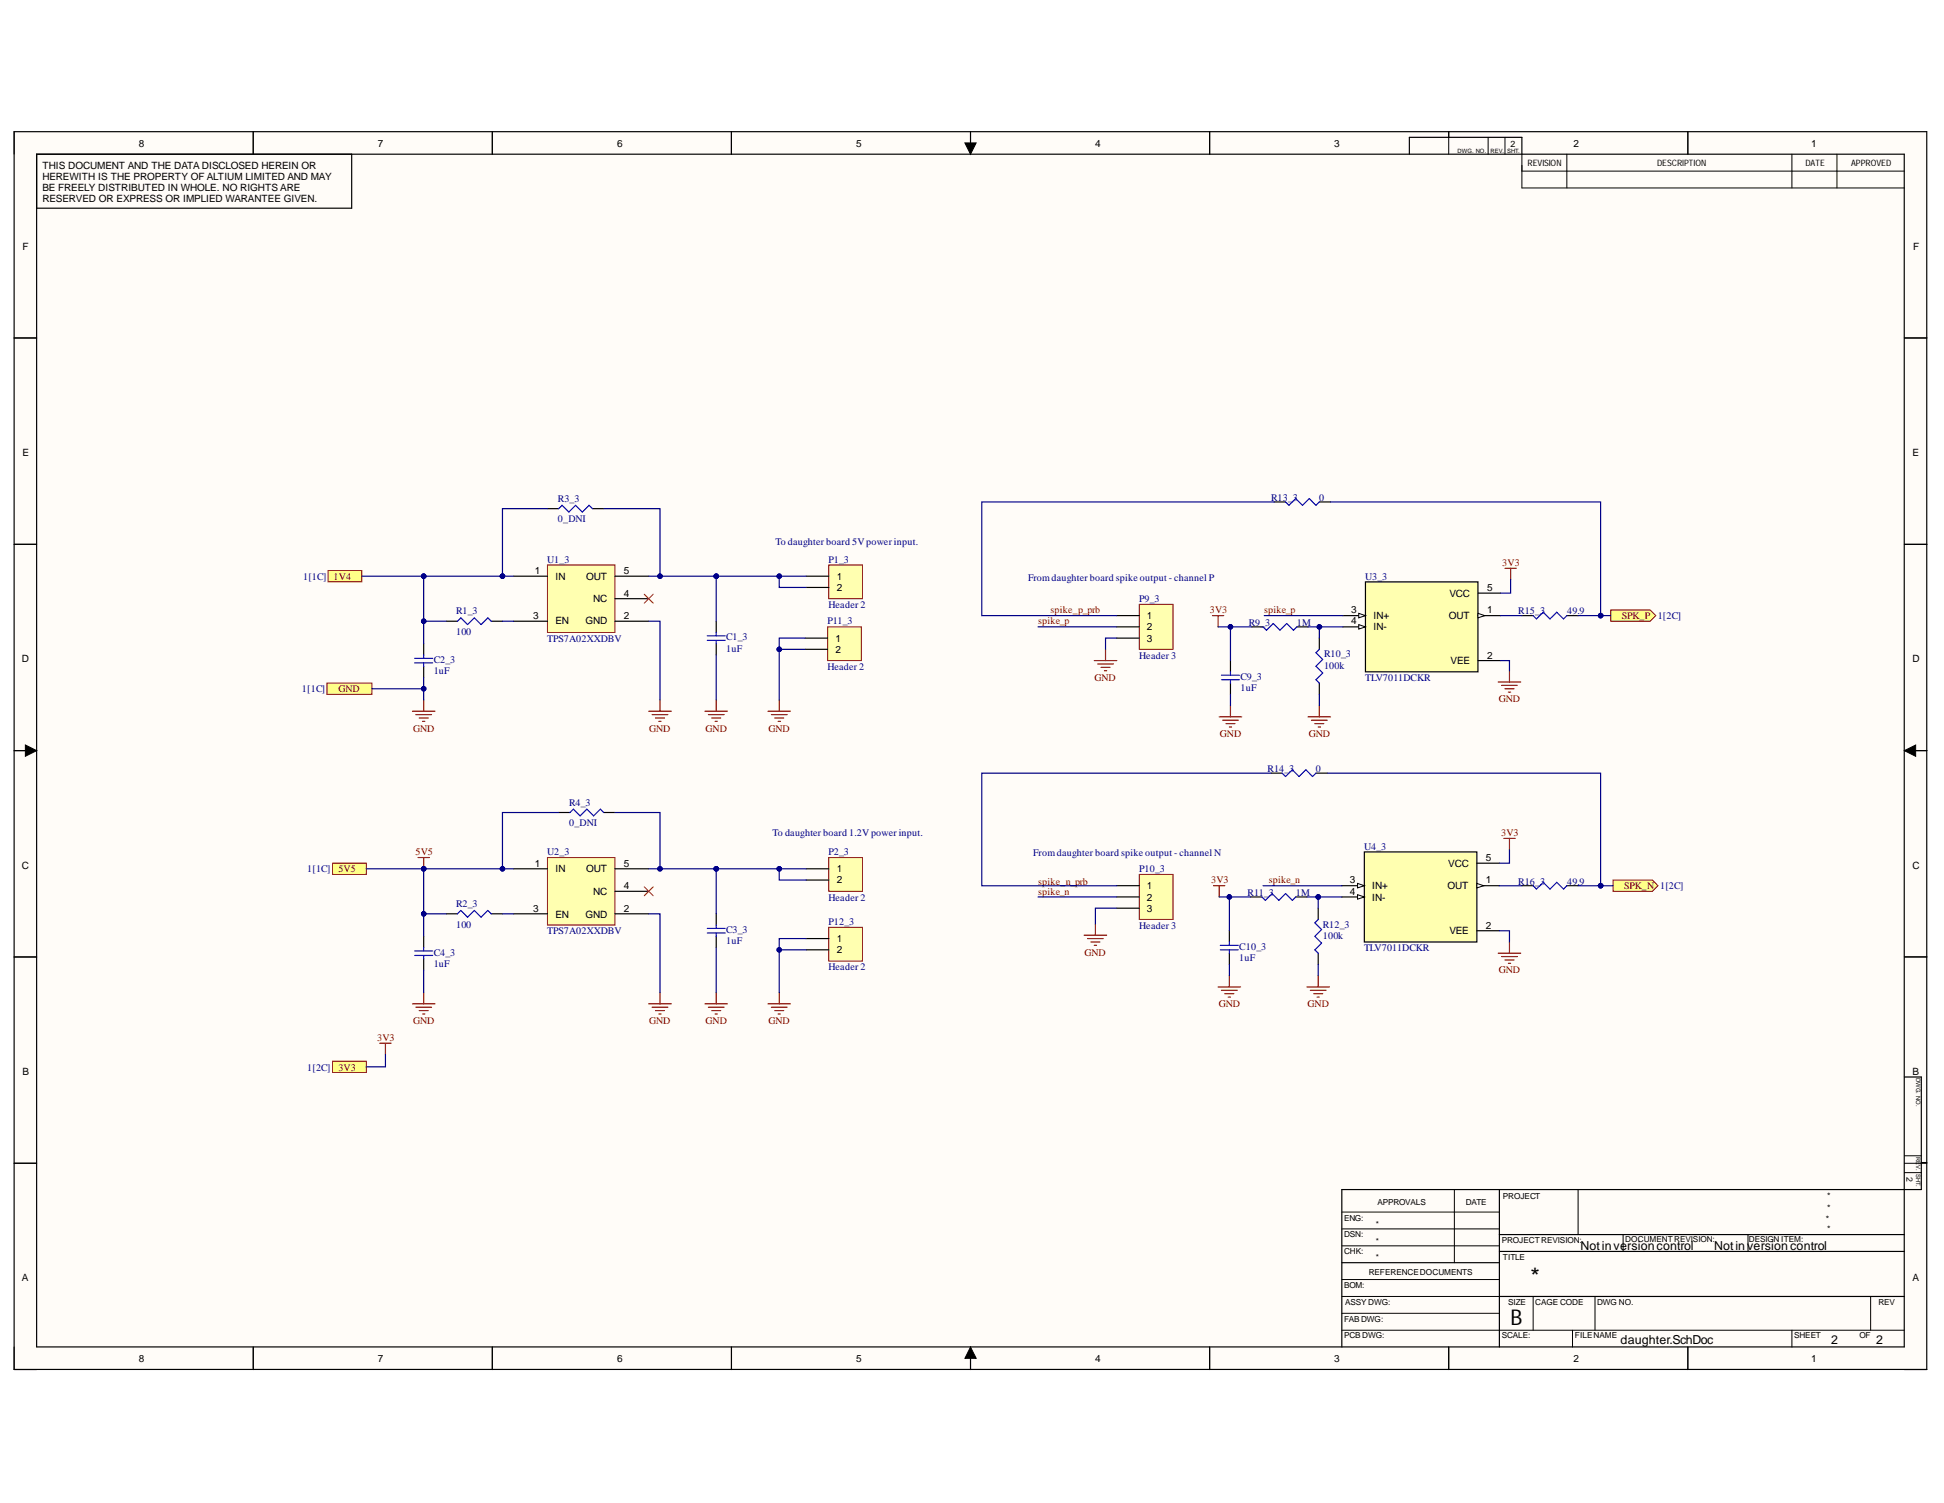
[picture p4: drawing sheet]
<svg xmlns="http://www.w3.org/2000/svg" width="279mm" height="216mm" viewBox="0 0 279 216" stroke-linecap="round" stroke-linejoin="round" font-family="sans-serif">
<g fill="#fffcf8">
<path d="M2 18.9h274.9v177.8h-274.9z" fill-rule="evenodd"/>
<path d="M5.3 22.1h268.4v171.4h-268.4z" fill-rule="evenodd"/>
</g>
<g fill="none" stroke="#000" stroke-width=".14">
<path d="M2 18.9v3.2M36.4 18.9v3.2M70.8 18.9v3.2M105.1 18.9v3.2M139.5 18.9v3.2M173.9 18.9v3.2M208.2 18.9v3.2M213.9 19.7v2.4M216.3 19.7v2.4M242.6 18.9v3.2M138.7 20.5h1.6l-.8 1.6zM218.7 22.1v4.9h55"/>
<path d="M218.7 24.6h55M225.2 22.1v4.9M257.5 22.1v4.9M264 22.1v4.9M2 48.5h3.3M273.7 48.5h3.2M2 78.2h3.3M273.7 78.2h3.2M2 107.8h3.3M3.6 107l1.7 .8-1.7 .8zM273.7 107.8l1.6-.8v1.6zM273.7 107.8h3.2"/>
<path d="M2 137.5h3.3M273.7 137.5h3.2M2 167.1h3.3M192.9 176.5h22.6M192.9 174.1h22.6M192.9 179h22.6M209 170.9v10.5M226.8 170.9v6.4M233.3 177.3v2.5M251.2 177.3v2.5M273.7 167.1h3.2M273.7 168.4h2.4"/>
<path d="M273.7 166h2.4M2 193.5v3.2h3.3M36.4 193.5v3.2M70.8 193.5v3.2M105.1 193.5v3.2M139.5 193.5l.8 1.6h-1.6zM139.5 193.5v3.2M173.9 193.5v3.2M192.9 191.1h80.8M192.9 186.2h22.6M192.9 183.8h22.6M192.9 188.7h22.6"/>
<path d="M208.2 193.5v3.2M220.4 186.2v4.9M226 191.1v2.4M229.2 186.2v4.9M242.6 193.5v3.2M257.5 191.1v2.4M268.9 186.2v4.9M273.7 196.7h3.2"/>
</g>
<g fill="none" stroke="#000" stroke-width=".17">
<path d="M2 18.9h274.9v177.8h-274.9zM36.4 18.9v3.2M70.8 18.9v3.2M105.1 18.9v3.2M139.5 18.9v3.2M173.9 18.9v3.2M208.2 18.9v.8M242.6 18.9v3.2M5.3 22.1h268.4v171.4h-268.4zM50.5 22.1v7.8h-45.2M202.6 22.1v-2.4h16.1v2.4M2 48.5h3.3"/>
<path d="M273.7 48.5h3.2M2 78.2h3.3M273.7 78.2h3.2M2 107.8h3.3M273.7 107.8h3.2M2 137.5h3.3M273.7 137.5h3.2M273.7 154.7h2.4v16.2h-83.2v22.6M2 167.1h3.3M215.5 177.3h58.2M215.5 170.9v22.6M215.5 179.8h58.2"/>
<path d="M276.1 167h.8M36.4 193.5v3.2M70.8 193.5v3.2M105.1 193.5v3.2M139.5 193.5v3.2M173.9 193.5v3.2M192.9 181.4h22.6M208.2 193.5v3.2M215.5 186.2h58.2M242.6 193.5v3.2"/>
</g>
<path d="M138.7 20.5h1.6l-.8 1.6zM3.6 107l1.7 .8-1.7 .8zM273.7 107.8l1.6-.8v1.6zM139.5 193.5l.8 1.6h-1.6z" fill="#000"/>
<path d="M78.7 81.2h9.7v9.7h-9.7z" fill-rule="evenodd" fill="#ffffb0"/>
<path d="M78.7 81.2h9.7v9.7h-9.7z" fill="none" stroke="#800000" stroke-width=".14"/>
<path d="M60.9 92.5v1.6M60.9 95.7v1.6M64.1 89.2h1.6M70.6 89.2h1.6M73.8 82.8h4.9M73.8 89.2h4.9M88.4 82.8h4.8M88.4 89.2h4.8M88.4 86h4.8M102.9 89.2v1.7M102.9 92.5v1.6" fill="none" stroke="#000" stroke-width=".17"/>
<path d="M59.6 94.6h2.6M59.6 95.2h2.6M60.9 94.1v.5M60.9 95.2v.5M65.7 89.2l.5-.4 1 .9 1-.9 .9 .9 1-.9 .5 .4M101.6 91.3h2.6M101.6 92h2.6M102.9 90.9v.4M102.9 92v.5" fill="none" stroke="#00f" stroke-width=".17"/>
<path d="M92.6 85.4l1.3 1.2M93.9 85.4l-1.3 1.2" fill="none" stroke="#f00" stroke-width=".14"/>
<g fill="none" stroke="#800000" stroke-width=".17">
<path d="M59.3 102.2h3.2M59.8 102.7h2.2M60.2 103.1h1.3M60.7 103.6h.4M60.9 100.5v1.7M93.2 102.2h3.3M93.7 102.7h2.3M94.2 103.1h1.3M94.7 103.6h.3M94.9 100.5v1.7M101.3 102.2h3.3M101.8 102.7h2.3"/>
<path d="M102.3 103.1h1.3M102.8 103.6h.3M102.9 100.5v1.7"/>
</g>
<path d="M119.1 81.2h4.9v4.8h-4.9z" fill-rule="evenodd" fill="#ffffb0"/>
<path d="M119.1 81.2h4.9v4.8h-4.9z" fill="none" stroke="#800000" stroke-width=".14"/>
<path d="M115.9 82.8h3.2M115.9 84.4h3.2" fill="none" stroke="#000" stroke-width=".17"/>
<path d="M110.4 102.2h3.2M110.9 102.7h2.2M111.3 103.1h1.3M111.8 103.6h.4M112 100.5v1.7" fill="none" stroke="#800000" stroke-width=".17"/>
<path d="M78.7 123.2h9.7v9.7h-9.7z" fill-rule="evenodd" fill="#ffffb0"/>
<path d="M78.7 123.2h9.7v9.7h-9.7z" fill="none" stroke="#800000" stroke-width=".14"/>
<path d="M60.9 134.5v1.6M60.9 137.7v1.6M64.1 131.3h1.6M70.6 131.3h1.6M73.8 124.8h4.9M73.8 131.3h4.9M88.4 124.8h4.8M88.4 131.3h4.8M88.4 128h4.8M102.9 131.3v1.6M102.9 134.5v1.6" fill="none" stroke="#000" stroke-width=".17"/>
<path d="M59.6 136.6h2.6M59.6 137.2h2.6M60.9 136.1v.5M60.9 137.2v.5M65.7 131.3l.5-.5 1 1 1-1 .9 1 1-1 .5 .5M101.6 133.4h2.6M101.6 134h2.6M102.9 132.9v.5M102.9 134v.5" fill="none" stroke="#00f" stroke-width=".17"/>
<path d="M92.6 127.4l1.3 1.3M93.9 127.4l-1.3 1.3" fill="none" stroke="#f00" stroke-width=".14"/>
<g fill="none" stroke="#800000" stroke-width=".17">
<path d="M59.3 144.2h3.2M59.8 144.7h2.2M60.2 145.2h1.3M60.7 145.7h.4M60.9 142.6v1.6M93.2 144.2h3.3M93.7 144.7h2.3M94.2 145.2h1.3M94.7 145.7h.3M94.9 142.6v1.6M101.3 144.2h3.3M101.8 144.7h2.3"/>
<path d="M102.3 145.2h1.3M102.8 145.7h.3M102.9 142.6v1.6"/>
</g>
<path d="M119.1 123.2h4.9v4.8h-4.9z" fill-rule="evenodd" fill="#ffffb0"/>
<path d="M119.1 123.2h4.9v4.8h-4.9z" fill="none" stroke="#800000" stroke-width=".14"/>
<path d="M78.7 73.1h1.6M85.2 73.1h1.6M80.3 116.7h1.6M86.8 116.7h1.6M115.9 124.8h3.2M115.9 126.4h3.2" fill="none" stroke="#000" stroke-width=".17"/>
<path d="M110.4 144.2h3.2M110.9 144.7h2.2M111.3 145.2h1.3M111.8 145.7h.4M112 142.6v1.6" fill="none" stroke="#800000" stroke-width=".17"/>
<path d="M80.3 73.1l.5-.5 1 1 .9-1 1 1 1-1 .5 .5M81.9 116.7l.5-.5 1 1 .9-1 1 1 1-1 .5 .5" fill="none" stroke="#00f" stroke-width=".17"/>
<path d="M163.7 86.8h4.9v6.5h-4.9z" fill-rule="evenodd" fill="#ffffb0"/>
<path d="M163.7 86.8h4.9v6.5h-4.9z" fill="none" stroke="#800000" stroke-width=".14"/>
<path d="M160.5 88.4h3.2M160.5 90h3.2M160.5 91.7h3.2" fill="none" stroke="#000" stroke-width=".17"/>
<path d="M163.7 125.6h4.9v6.5h-4.9z" fill-rule="evenodd" fill="#ffffb0"/>
<path d="M163.7 125.6h4.9v6.5h-4.9z" fill="none" stroke="#800000" stroke-width=".14"/>
<path d="M160.5 127.2h3.2M160.5 128.8h3.2M160.5 130.5h3.2" fill="none" stroke="#000" stroke-width=".17"/>
<path d="M157.3 94.9h3.2M157.8 95.4h2.2M158.2 95.9h1.3M158.7 96.3h.4M158.9 93.3v1.6M155.8 134.3h3.3M156.3 134.8h2.3M156.8 135.3h1.3M157.3 135.8h.3M157.4 132.7v1.6" fill="none" stroke="#800000" stroke-width=".17"/>
<path d="M196.2 83.6h16.2v12.9h-16.2z" fill-rule="evenodd" fill="#ffffb0"/>
<path d="M193 88.4h3.2M196.2 83.6h16.2v12.9h-16.2z" fill="none" stroke="#000" stroke-width=".17"/>
<path d="M195.3 88.1l.9 .3-.9 .4z" fill="#f8fcff"/>
<path d="M195.3 88.1l.9 .3-.9 .4z" fill="none" stroke="#000" stroke-width=".14"/>
<path d="M193 90.1h3.2" fill="none" stroke="#000" stroke-width=".17"/>
<path d="M195.3 89.7l.9 .4-.9 .3z" fill="#f8fcff"/>
<path d="M195.3 89.7l.9 .4-.9 .3z" fill="none" stroke="#000" stroke-width=".14"/>
<path d="M212.4 85.2h3.3M212.4 88.4h3.3" fill="none" stroke="#000" stroke-width=".17"/>
<path d="M212.4 88.1l1 .3-1 .4z" fill="#f8fcff"/>
<path d="M212.4 88.1l1 .3-1 .4z" fill="none" stroke="#000" stroke-width=".14"/>
<path d="M212.4 94.9h3.3" fill="none" stroke="#000" stroke-width=".17"/>
<path d="M231.5 87.6h5.7l.8 .8-.8 .8h-5.7z" fill-rule="evenodd" fill="#ffff80"/>
<path d="M231.5 87.6h5.7l.8 .8-.8 .8h-5.7z" fill="none" stroke="#800000" stroke-width=".14"/>
<path d="M196.1 122.4h16.2v12.9h-16.2z" fill-rule="evenodd" fill="#ffffb0"/>
<path d="M192.9 127.2h3.2M196.1 122.4h16.2v12.9h-16.2z" fill="none" stroke="#000" stroke-width=".17"/>
<path d="M195.1 126.9l1 .3-1 .3z" fill="#f8fcff"/>
<path d="M195.1 126.9l1 .3-1 .3z" fill="none" stroke="#000" stroke-width=".14"/>
<path d="M192.9 128.8h3.2" fill="none" stroke="#000" stroke-width=".17"/>
<path d="M195.1 128.5l1 .3-1 .4z" fill="#f8fcff"/>
<path d="M195.1 128.5l1 .3-1 .4z" fill="none" stroke="#000" stroke-width=".14"/>
<path d="M212.3 124h3.2M212.3 127.2h3.2" fill="none" stroke="#000" stroke-width=".17"/>
<path d="M212.3 126.9l.9 .3-.9 .3z" fill="#f8fcff"/>
<path d="M212.3 126.9l.9 .3-.9 .3z" fill="none" stroke="#000" stroke-width=".14"/>
<path d="M212.3 133.7h3.2" fill="none" stroke="#000" stroke-width=".17"/>
<path d="M231.8 126.4h5.7l.8 .8-.8 .8h-5.7z" fill-rule="evenodd" fill="#ffff80"/>
<path d="M231.8 126.4h5.7l.8 .8-.8 .8h-5.7z" fill="none" stroke="#800000" stroke-width=".14"/>
<g fill="none" stroke="#800000" stroke-width=".17">
<path d="M215.3 98h3.3M215.8 98.5h2.3M216.3 98.9h1.3M216.3 81.6h1.6M216.8 99.4h.3M216.9 96.3v1.7M217.1 81.6v1.7M188 103h3.2M188.5 103.5h2.2M189 103.9h1.3M189.5 104.4h.3M189.6 101.4v1.6"/>
<path d="M215.3 136.9h3.3M215.8 137.4h2.3M216.3 137.9h1.3M216.8 138.4h.3M216.9 135.3v1.6M187.8 141.8h3.3M188.3 142.3h2.3M188.8 142.7h1.3M189.3 143.2h.3M189.5 140.2v1.6"/>
</g>
<g fill="none" stroke="#000" stroke-width=".17">
<path d="M183.1 72.1h1.7M189.6 72.1h1.6M179.9 90.1h1.6M186.4 90.1h1.6M189.6 91.7v1.6M189.6 98.1v1.6M218.7 88.4h1.7M225.2 88.4h1.6M182.7 111.1h1.6M189.1 111.1h1.6M179.8 128.8h1.6M186.2 128.8h1.6"/>
<path d="M189.5 130.5v1.6M189.5 136.9v1.6M218.7 127.2h1.7M225.2 127.2h1.6"/>
</g>
<path d="M184.8 72.1l.5 .5 .9-1 1 1 1-1 .9 1 .5-.5M181.5 90.1l.5 .4 1-.9 1 .9 .9-.9 1 .9 .5-.4M189.6 93.3l-.5 .5 1 .9-1 1 1 1-1 .9 .5 .5M220.4 88.4l.4 .5 1-1 1 1 .9-1 1 1 .5-.5M184.3 111.1l.5 .4 .9-.9 1 .9 1-.9 .9 .9 .5-.4M181.4 128.8l.5 .5 .9-.9 1 .9 1-.9 .9 .9 .5-.5M189.5 132.1l-.5 .5 .9 .9-.9 1 .9 1-.9 .9 .5 .5M220.4 127.2l.4 .5 1-1 1 1 .9-1 1 1 .5-.5" fill="none" stroke="#00f" stroke-width=".17"/>
<path d="M47 98.1h6.5v1.6h-6.5z" fill-rule="evenodd" fill="#ffff80"/>
<path d="M47 98.1h6.5v1.6h-6.5z" fill="none" stroke="#800000" stroke-width=".14"/>
<path d="M119 90h4.8v4.9h-4.8z" fill-rule="evenodd" fill="#ffffb0"/>
<path d="M119 90h4.8v4.9h-4.8z" fill="none" stroke="#800000" stroke-width=".14"/>
<path d="M115.7 91.7h3.3M115.7 93.3h3.3" fill="none" stroke="#000" stroke-width=".17"/>
<path d="M119.1 133.2h4.9v4.9h-4.9z" fill-rule="evenodd" fill="#ffffb0"/>
<path d="M119.1 133.2h4.9v4.9h-4.9z" fill="none" stroke="#800000" stroke-width=".14"/>
<path d="M115.9 134.8h3.2M115.9 136.4h3.2" fill="none" stroke="#000" stroke-width=".17"/>
<path d="M47.8 124h4.8v1.6h-4.8z" fill-rule="evenodd" fill="#ffff80"/>
<path d="M47.8 124h4.8v1.6h-4.8z" fill="none" stroke="#800000" stroke-width=".14"/>
<path d="M47.2 82h4.8v1.6h-4.8z" fill-rule="evenodd" fill="#ffff80"/>
<path d="M47.2 82h4.8v1.6h-4.8z" fill="none" stroke="#800000" stroke-width=".14"/>
<path d="M60.1 123.2h1.6M60.9 123.2v1.6" fill="none" stroke="#800000" stroke-width=".17"/>
<circle cx="60.9" cy="124.8" r=".32" fill="#000080"/>
<circle cx="60.9" cy="124.8" r=".32" fill="none" stroke="#000080" stroke-width=".14"/>
<path d="M176.8 94.9v1.6M176.8 98.1v1.6M176.7 133.7v1.6M176.7 136.9v1.6" fill="none" stroke="#000" stroke-width=".17"/>
<path d="M175.5 97h2.6M175.5 97.6h2.6M176.8 96.5v.5M176.8 97.6v.5M175.4 135.8h2.6M175.4 136.4h2.6M176.7 135.3v.5M176.7 136.4v.5" fill="none" stroke="#00f" stroke-width=".17"/>
<g fill="none" stroke="#800000" stroke-width=".17">
<path d="M174.3 88.4h1.6M175.1 88.4v1.7M175.2 103h3.3M175.7 103.5h2.3M176.2 103.9h1.3M176.7 104.4h.3M176.8 101.4v1.6M174.4 127.2h1.6M175.2 127.2v1.6M216.1 120.4h1.7M216.9 120.4v1.7M175.1 141.8h3.2"/>
<path d="M175.5 142.3h2.3M176 142.7h1.3M176.5 143.2h.3M176.7 140.2v1.6"/>
</g>
<path d="M47.8 152.4h4.8v1.7h-4.8z" fill-rule="evenodd" fill="#ffff80"/>
<path d="M47.8 152.4h4.8v1.7h-4.8z" fill="none" stroke="#800000" stroke-width=".14"/>
<path d="M54.6 149.9h1.6M55.4 149.9v1.6" fill="none" stroke="#800000" stroke-width=".17"/>
<path d="M93.2 89.2h1.7v11.3M102.9 82.8v6.4" fill="none" stroke="#000080" stroke-width=".17"/>
<circle cx="102.9" cy="82.8" r=".32" fill="#000080"/>
<circle cx="102.9" cy="82.8" r=".32" fill="none" stroke="#000080" stroke-width=".14"/>
<path d="M60.9 89.2v3.3M72.2 89.2h1.6M102.9 94.1v6.4" fill="none" stroke="#000080" stroke-width=".17"/>
<circle cx="60.9" cy="89.2" r=".32" fill="#000080"/>
<circle cx="60.9" cy="89.2" r=".32" fill="none" stroke="#000080" stroke-width=".14"/>
<path d="M102.9 82.8h13" fill="none" stroke="#000080" stroke-width=".17"/>
<circle cx="102.9" cy="82.8" r=".32" fill="#000080"/>
<circle cx="102.9" cy="82.8" r=".32" fill="none" stroke="#000080" stroke-width=".14"/>
<circle cx="112" cy="82.8" r=".32" fill="#000080"/>
<circle cx="112" cy="82.8" r=".32" fill="none" stroke="#000080" stroke-width=".14"/>
<path d="M93.2 131.3h1.7v11.3M102.9 124.8v6.5" fill="none" stroke="#000080" stroke-width=".17"/>
<circle cx="102.9" cy="124.8" r=".32" fill="#000080"/>
<circle cx="102.9" cy="124.8" r=".32" fill="none" stroke="#000080" stroke-width=".14"/>
<path d="M60.9 131.3v3.2M72.2 131.3h1.6M102.9 136.1v6.5" fill="none" stroke="#000080" stroke-width=".17"/>
<circle cx="60.9" cy="131.3" r=".32" fill="#000080"/>
<circle cx="60.9" cy="131.3" r=".32" fill="none" stroke="#000080" stroke-width=".14"/>
<path d="M52.6 124.8h8.3M60.9 139.3v3.3" fill="none" stroke="#000080" stroke-width=".17"/>
<circle cx="60.9" cy="124.8" r=".32" fill="#000080"/>
<circle cx="60.9" cy="124.8" r=".32" fill="none" stroke="#000080" stroke-width=".14"/>
<path d="M102.9 124.8h13" fill="none" stroke="#000080" stroke-width=".17"/>
<circle cx="102.9" cy="124.8" r=".32" fill="#000080"/>
<circle cx="102.9" cy="124.8" r=".32" fill="none" stroke="#000080" stroke-width=".14"/>
<circle cx="112" cy="124.8" r=".32" fill="#000080"/>
<circle cx="112" cy="124.8" r=".32" fill="none" stroke="#000080" stroke-width=".14"/>
<path d="M80.3 116.7h-8.1v8.1" fill="none" stroke="#000080" stroke-width=".17"/>
<circle cx="72.2" cy="124.8" r=".32" fill="#000080"/>
<circle cx="72.2" cy="124.8" r=".32" fill="none" stroke="#000080" stroke-width=".14"/>
<path d="M88.4 116.7h6.5v8.1" fill="none" stroke="#000080" stroke-width=".17"/>
<circle cx="94.9" cy="124.8" r=".32" fill="#000080"/>
<circle cx="94.9" cy="124.8" r=".32" fill="none" stroke="#000080" stroke-width=".14"/>
<path d="M78.7 73.1h-6.5v9.7" fill="none" stroke="#000080" stroke-width=".17"/>
<circle cx="72.2" cy="82.8" r=".32" fill="#000080"/>
<circle cx="72.2" cy="82.8" r=".32" fill="none" stroke="#000080" stroke-width=".14"/>
<path d="M86.8 73.1h8.1v9.7" fill="none" stroke="#000080" stroke-width=".17"/>
<circle cx="94.9" cy="82.8" r=".32" fill="#000080"/>
<circle cx="94.9" cy="82.8" r=".32" fill="none" stroke="#000080" stroke-width=".14"/>
<path d="M149.2 90h11.3M160.5 91.7h-1.6v1.6M73.8 124.8h-12.9v6.5h3.2M149.2 128.8h11.3M160.5 130.5h-3.1v2.2" fill="none" stroke="#000080" stroke-width=".17"/>
<circle cx="60.9" cy="131.3" r=".32" fill="#000080"/>
<circle cx="60.9" cy="131.3" r=".32" fill="none" stroke="#000080" stroke-width=".14"/>
<circle cx="60.9" cy="124.8" r=".32" fill="#000080"/>
<circle cx="60.9" cy="124.8" r=".32" fill="none" stroke="#000080" stroke-width=".14"/>
<circle cx="72.2" cy="124.8" r=".32" fill="#000080"/>
<circle cx="72.2" cy="124.8" r=".32" fill="none" stroke="#000080" stroke-width=".14"/>
<path d="M93.2 124.8h9.7" fill="none" stroke="#000080" stroke-width=".17"/>
<circle cx="94.9" cy="124.8" r=".32" fill="#000080"/>
<circle cx="94.9" cy="124.8" r=".32" fill="none" stroke="#000080" stroke-width=".14"/>
<circle cx="102.9" cy="124.8" r=".32" fill="#000080"/>
<circle cx="102.9" cy="124.8" r=".32" fill="none" stroke="#000080" stroke-width=".14"/>
<path d="M93.2 82.8h9.7" fill="none" stroke="#000080" stroke-width=".17"/>
<circle cx="94.9" cy="82.8" r=".32" fill="#000080"/>
<circle cx="94.9" cy="82.8" r=".32" fill="none" stroke="#000080" stroke-width=".14"/>
<circle cx="102.9" cy="82.8" r=".32" fill="#000080"/>
<circle cx="102.9" cy="82.8" r=".32" fill="none" stroke="#000080" stroke-width=".14"/>
<path d="M181.7 88.4h11.3M188 90.1h5M189.6 99.7v1.7M215.7 94.9h1.2v1.4M181.5 127.2h11.4M215.5 133.7h1.4v1.6" fill="none" stroke="#000080" stroke-width=".17"/>
<circle cx="189.6" cy="90" r=".32" fill="#000080"/>
<circle cx="189.6" cy="90" r=".32" fill="none" stroke="#000080" stroke-width=".14"/>
<path d="M189.6 90.1v1.6" fill="none" stroke="#000080" stroke-width=".17"/>
<circle cx="189.6" cy="90" r=".32" fill="#000080"/>
<circle cx="189.6" cy="90" r=".32" fill="none" stroke="#000080" stroke-width=".14"/>
<path d="M72.2 82.8h1.6" fill="none" stroke="#000080" stroke-width=".17"/>
<circle cx="72.2" cy="82.8" r=".32" fill="#000080"/>
<circle cx="72.2" cy="82.8" r=".32" fill="none" stroke="#000080" stroke-width=".14"/>
<path d="M60.9 82.8h11.3" fill="none" stroke="#000080" stroke-width=".17"/>
<circle cx="60.9" cy="82.8" r=".32" fill="#000080"/>
<circle cx="60.9" cy="82.8" r=".32" fill="none" stroke="#000080" stroke-width=".14"/>
<circle cx="72.2" cy="82.8" r=".32" fill="#000080"/>
<circle cx="72.2" cy="82.8" r=".32" fill="none" stroke="#000080" stroke-width=".14"/>
<path d="M60.9 82.8v6.4h3.2" fill="none" stroke="#000080" stroke-width=".17"/>
<circle cx="60.9" cy="89.2" r=".32" fill="#000080"/>
<circle cx="60.9" cy="89.2" r=".32" fill="none" stroke="#000080" stroke-width=".14"/>
<circle cx="60.9" cy="82.8" r=".32" fill="#000080"/>
<circle cx="60.9" cy="82.8" r=".32" fill="none" stroke="#000080" stroke-width=".14"/>
<path d="M187.8 128.8h5.1M189.5 138.5v1.7M216.9 122.1v1.9h-1.4" fill="none" stroke="#000080" stroke-width=".17"/>
<circle cx="189.5" cy="128.8" r=".33" fill="#000080"/>
<circle cx="189.5" cy="128.8" r=".33" fill="none" stroke="#000080" stroke-width=".14"/>
<path d="M189.5 128.8v1.7" fill="none" stroke="#000080" stroke-width=".17"/>
<circle cx="189.5" cy="128.8" r=".33" fill="#000080"/>
<circle cx="189.5" cy="128.8" r=".33" fill="none" stroke="#000080" stroke-width=".14"/>
<path d="M183.1 72.1h-42v16.3h19.4M191.2 72.1h38.8v16.3M217.1 83.3v1.9h-1.4" fill="none" stroke="#000080" stroke-width=".17"/>
<circle cx="230" cy="88.4" r=".32" fill="#000080"/>
<circle cx="230" cy="88.4" r=".32" fill="none" stroke="#000080" stroke-width=".14"/>
<path d="M190.7 111.1h39.3v16.1" fill="none" stroke="#000080" stroke-width=".17"/>
<circle cx="230" cy="127.2" r=".32" fill="#000080"/>
<circle cx="230" cy="127.2" r=".32" fill="none" stroke="#000080" stroke-width=".14"/>
<path d="M215.7 88.4h3M226.8 88.4h3.2" fill="none" stroke="#000080" stroke-width=".17"/>
<circle cx="230" cy="88.4" r=".32" fill="#000080"/>
<circle cx="230" cy="88.4" r=".32" fill="none" stroke="#000080" stroke-width=".14"/>
<path d="M230 88.4h1.5" fill="none" stroke="#000080" stroke-width=".17"/>
<circle cx="230" cy="88.4" r=".32" fill="#000080"/>
<circle cx="230" cy="88.4" r=".32" fill="none" stroke="#000080" stroke-width=".14"/>
<path d="M215.5 127.2h3.2M226.8 127.2h3.2" fill="none" stroke="#000080" stroke-width=".17"/>
<circle cx="230" cy="127.2" r=".32" fill="#000080"/>
<circle cx="230" cy="127.2" r=".32" fill="none" stroke="#000080" stroke-width=".14"/>
<path d="M230 127.2h1.8" fill="none" stroke="#000080" stroke-width=".17"/>
<circle cx="230" cy="127.2" r=".32" fill="#000080"/>
<circle cx="230" cy="127.2" r=".32" fill="none" stroke="#000080" stroke-width=".14"/>
<path d="M53.5 98.9h7.4M182.7 111.1h-41.6v16.1h19.4" fill="none" stroke="#000080" stroke-width=".17"/>
<circle cx="60.9" cy="98.9" r=".32" fill="#000080"/>
<circle cx="60.9" cy="98.9" r=".32" fill="none" stroke="#000080" stroke-width=".14"/>
<path d="M60.9 97.3v3.2" fill="none" stroke="#000080" stroke-width=".17"/>
<circle cx="60.9" cy="98.9" r=".32" fill="#000080"/>
<circle cx="60.9" cy="98.9" r=".32" fill="none" stroke="#000080" stroke-width=".14"/>
<path d="M112 82.8v1.6h3.9" fill="none" stroke="#000080" stroke-width=".17"/>
<circle cx="112" cy="82.8" r=".32" fill="#000080"/>
<circle cx="112" cy="82.8" r=".32" fill="none" stroke="#000080" stroke-width=".14"/>
<path d="M115.7 93.3h-3.7v7.2" fill="none" stroke="#000080" stroke-width=".17"/>
<circle cx="112" cy="93.3" r=".32" fill="#000080"/>
<circle cx="112" cy="93.3" r=".32" fill="none" stroke="#000080" stroke-width=".14"/>
<path d="M115.7 91.7h-3.7v1.6" fill="none" stroke="#000080" stroke-width=".17"/>
<circle cx="112" cy="93.3" r=".32" fill="#000080"/>
<circle cx="112" cy="93.3" r=".32" fill="none" stroke="#000080" stroke-width=".14"/>
<path d="M112 124.8v1.6h3.9" fill="none" stroke="#000080" stroke-width=".17"/>
<circle cx="112" cy="124.8" r=".32" fill="#000080"/>
<circle cx="112" cy="124.8" r=".32" fill="none" stroke="#000080" stroke-width=".14"/>
<path d="M115.9 136.4h-3.9v6.2" fill="none" stroke="#000080" stroke-width=".17"/>
<circle cx="112" cy="136.4" r=".32" fill="#000080"/>
<circle cx="112" cy="136.4" r=".32" fill="none" stroke="#000080" stroke-width=".14"/>
<path d="M115.9 134.8h-3.9v1.6" fill="none" stroke="#000080" stroke-width=".17"/>
<circle cx="112" cy="136.4" r=".32" fill="#000080"/>
<circle cx="112" cy="136.4" r=".32" fill="none" stroke="#000080" stroke-width=".14"/>
<path d="M52 82.8h8.9" fill="none" stroke="#000080" stroke-width=".17"/>
<circle cx="60.9" cy="82.8" r=".32" fill="#000080"/>
<circle cx="60.9" cy="82.8" r=".32" fill="none" stroke="#000080" stroke-width=".14"/>
<path d="M175.1 90.1h1.7" fill="none" stroke="#000080" stroke-width=".17"/>
<circle cx="176.8" cy="90" r=".32" fill="#000080"/>
<circle cx="176.8" cy="90" r=".32" fill="none" stroke="#000080" stroke-width=".14"/>
<path d="M179.9 90.1h-3.1v4.8" fill="none" stroke="#000080" stroke-width=".17"/>
<circle cx="176.8" cy="90" r=".32" fill="#000080"/>
<circle cx="176.8" cy="90" r=".32" fill="none" stroke="#000080" stroke-width=".14"/>
<path d="M176.8 99.7v1.7M175.2 128.8h1.5" fill="none" stroke="#000080" stroke-width=".17"/>
<circle cx="176.7" cy="128.8" r=".32" fill="#000080"/>
<circle cx="176.7" cy="128.8" r=".32" fill="none" stroke="#000080" stroke-width=".14"/>
<path d="M179.8 128.8h-3.1v4.9" fill="none" stroke="#000080" stroke-width=".17"/>
<circle cx="176.7" cy="128.8" r=".32" fill="#000080"/>
<circle cx="176.7" cy="128.8" r=".32" fill="none" stroke="#000080" stroke-width=".14"/>
<path d="M176.7 138.5v1.7M55.4 151.5v1.7h-2.8" fill="none" stroke="#000080" stroke-width=".17"/>
<text font-size="3.5" x="220" y="184.6">*</text>
<text font-size="3.1" x="217.1" y="190.4">B</text>
<g font-size="1.8">
<text x="227.2" y="179.6">Notinversioncontrol</text>
<text x="246.4" y="179.6">Notinversioncontrol</text>
<text x="232.9" y="193.1">daughter.SchDoc</text>
<text x="263.2" y="193.1">2</text>
<text x="269.6" y="193.1">2</text>
</g>
<g font-size="1.4">
<text x="20" y="21.1">8</text>
<text x="54.3" y="21.1">7</text>
<text x="88.7" y="21.1">6</text>
<text x="123.1" y="21.1">5</text>
<text x="157.4" y="21.1">4</text>
<text x="191.7" y="21.1">3</text>
<text x="226.2" y="21.1">2</text>
<text x="260.3" y="21.1">1</text>
<text x="6.1" y="24.3">THIS DOCUMENT AND THE DATA DISCLOSED HEREIN OR</text>
<text x="6.1" y="25.9">HEREWITH IS THE PROPERTY OF ALTIUM LIMITED AND MAY</text>
<text x="6.1" y="27.5">BE FREELY DISTRIBUTED IN WHOLE. NO RIGHTS ARE</text>
<text x="6.1" y="29.1">RESERVED OR EXPRESS OR IMPLIED WARANTEE GIVEN.</text>
<text x="3.2" y="35.8">F</text>
<text x="275" y="35.8">F</text>
<text x="3.2" y="65.5">E</text>
<text x="274.9" y="65.5">E</text>
<text x="76.9" y="82.4">1</text>
<text x="79.8" y="83.3">IN</text>
<text x="84.2" y="83.3">OUT</text>
<text x="89.7" y="82.4">5</text>
<text x="120.3" y="83.3">1</text>
<text x="76.6" y="88.9">3</text>
<text x="79.8" y="89.7">EN</text>
<text x="84.2" y="89.7">GND</text>
<text x="85.3" y="86.5">NC</text>
<text x="89.7" y="88.9">2</text>
<text x="89.7" y="85.7">4</text>
<text x="120.3" y="84.9">2</text>
<text x="164.8" y="88.9">1</text>
<text x="194.2" y="88.1">3</text>
<text x="194.2" y="89.7">4</text>
<text x="197.4" y="88.9">IN+</text>
<text x="208.2" y="88.9">OUT</text>
<text x="208.3" y="85.7">VCC</text>
<text x="213.7" y="84.9">5</text>
<text x="213.7" y="88.1">1</text>
<text x="3.1" y="95.1">D</text>
<text x="120.1" y="92.2">1</text>
<text x="120.1" y="93.8">2</text>
<text x="164.8" y="90.5">2</text>
<text x="164.8" y="92.2">3</text>
<text x="197.4" y="90.5">IN-</text>
<text x="208.5" y="95.4">VEE</text>
<text x="213.7" y="94.6">2</text>
<text x="274.9" y="95.1">D</text>
<text x="3.1" y="124.8">C</text>
<text x="76.9" y="124.5">1</text>
<text x="79.8" y="125.3">IN</text>
<text x="84.2" y="125.3">OUT</text>
<text x="89.7" y="124.5">5</text>
<text x="120.3" y="125.3">1</text>
<text x="208.1" y="124.5">VCC</text>
<text x="213.6" y="123.7">5</text>
<text x="274.9" y="124.8">C</text>
<text x="76.6" y="131">3</text>
<text x="79.8" y="131.8">EN</text>
<text x="84.2" y="131.8">GND</text>
<text x="85.3" y="128.5">NC</text>
<text x="89.7" y="131">2</text>
<text x="89.7" y="127.7">4</text>
<text x="120.3" y="126.9">2</text>
<text x="164.8" y="127.7">1</text>
<text x="164.8" y="129.4">2</text>
<text x="164.8" y="131">3</text>
<text x="194" y="126.9">3</text>
<text x="194" y="128.5">4</text>
<text x="197.2" y="127.7">IN+</text>
<text x="197.2" y="129.4">IN-</text>
<text x="208.1" y="127.7">OUT</text>
<text x="213.6" y="126.9">1</text>
<text x="120.3" y="135.4">1</text>
<text x="120.3" y="137">2</text>
<text x="208.3" y="134.2">VEE</text>
<text x="213.6" y="133.4">2</text>
<text x="3.2" y="154.4">B</text>
<text x="274.9" y="154.4">B</text>
<text x="3.1" y="184.1">A</text>
<text x="274.9" y="184.1">A</text>
<text x="20" y="195.6">8</text>
<text x="54.3" y="195.6">7</text>
<text x="88.7" y="195.6">6</text>
<text x="123.1" y="195.6">5</text>
<text x="157.4" y="195.6">4</text>
<text x="191.7" y="195.6">3</text>
<text x="226.2" y="195.6">2</text>
<text x="260.3" y="195.6">1</text>
</g>
<g font-size="1.4" fill="#000080">
<text x="182.7" y="71.9">R13_3</text>
<text x="189.6" y="71.9">0</text>
<text x="80.2" y="72.1">R3_3</text>
<text x="80.2" y="75">0_DNI</text>
<text x="43.6" y="83.3">1[1C]</text>
<text x="78.7" y="80.8">U1_3</text>
<text x="111.5" y="78.3">To daughter board 5Vpower input.</text>
<text x="119.1" y="80.8">P1_3</text>
<text x="147.8" y="83.4">Fromdaughter board spike output - channel P</text>
<text x="196.2" y="83.3">U3_3</text>
<text x="65.5" y="88.3">R1_3</text>
<text x="118.9" y="89.7">P11_3</text>
<text x="119.1" y="87.3">Header 2</text>
<text x="163.7" y="86.5">P9_3</text>
<text x="179.5" y="89.9">R9_3</text>
<text x="186.4" y="89.9">1M</text>
<text x="218.2" y="88.3">R15_3</text>
<text x="225.2" y="88.3">49.9</text>
<text x="238.2" y="88.9">1[2C]</text>
<text x="62.3" y="95.2">C2_3</text>
<text x="65.5" y="91.2">100</text>
<text x="78.7" y="92.2">TPS7A02XXDBV</text>
<text x="104.4" y="92">C1_3</text>
<text x="104.4" y="93.6">1uF</text>
<text x="163.7" y="94.6">Header 3</text>
<text x="190.3" y="94.4">R10_3</text>
<text x="43.4" y="99.4">1[1C]</text>
<text x="62.3" y="96.8">1uF</text>
<text x="118.9" y="96.2">Header 2</text>
<text x="178.3" y="97.6">C9_3</text>
<text x="178.3" y="99.3">1uF</text>
<text x="190.3" y="96">100k</text>
<text x="196.2" y="97.8">TLV7011DCKR</text>
<text x="182.2" y="110.9">R14_3</text>
<text x="189.1" y="110.9">0</text>
<text x="81.8" y="115.7">R4_3</text>
<text x="81.8" y="118.7">0_DNI</text>
<text x="44.1" y="125.3">1[1C]</text>
<text x="78.7" y="122.8">U2_3</text>
<text x="111" y="120.1">To daughter board 1.2Vpower input.</text>
<text x="119.1" y="122.8">P2_3</text>
<text x="148.5" y="123">Fromdaughter board spike output - channel N</text>
<text x="163.7" y="125.3">P10_3</text>
<text x="196" y="122.1">U4_3</text>
<text x="65.5" y="130.3">R2_3</text>
<text x="119.1" y="129.4">Header 2</text>
<text x="179.3" y="128.7">R11_3</text>
<text x="186.2" y="128.7">1M</text>
<text x="218.2" y="127.1">R16_3</text>
<text x="225.2" y="127.1">49.9</text>
<text x="62.3" y="137.3">C4_3</text>
<text x="65.5" y="133.2">100</text>
<text x="78.7" y="134.2">TPS7A02XXDBV</text>
<text x="104.4" y="134">C3_3</text>
<text x="104.4" y="135.6">1uF</text>
<text x="119.1" y="132.9">P12_3</text>
<text x="163.7" y="133.4">Header 3</text>
<text x="178.1" y="136.5">C10_3</text>
<text x="190.1" y="133.2">R12_3</text>
<text x="190.1" y="134.8">100k</text>
<text x="196" y="136.6">TLV7011DCKR</text>
<text x="62.3" y="138.9">1uF</text>
<text x="119.1" y="139.3">Header 2</text>
<text x="178.1" y="138.1">1uF</text>
<text x="44.1" y="153.8">1[2C]</text>
</g>
<g font-size="1.4" fill="#800000">
<text x="48" y="83.3">1V4</text>
<text x="215.9" y="81.3">3V3</text>
<text x="149.2" y="89.7">spike_p</text>
<text x="151" y="88.1">spike_p_prb</text>
<text x="173.9" y="88.1">3V3</text>
<text x="181.7" y="88.1">spike_p</text>
<text x="233.1" y="88.9">SPK_P</text>
<text x="48.6" y="99.4">GND</text>
<text x="157.3" y="97.8">GND</text>
<text x="215.4" y="100.9">GND</text>
<text x="59.4" y="105.1">GND</text>
<text x="93.3" y="105.1">GND</text>
<text x="101.4" y="105.1">GND</text>
<text x="110.5" y="105.1">GND</text>
<text x="175.3" y="105.9">GND</text>
<text x="188.1" y="105.9">GND</text>
<text x="48.6" y="125.3">5V5</text>
<text x="59.7" y="122.8">5V5</text>
<text x="215.8" y="120.1">3V3</text>
<text x="149.2" y="127.1">spike_n_prb</text>
<text x="149.2" y="128.5">spike_n</text>
<text x="174.1" y="126.9">3V3</text>
<text x="182.3" y="126.9">spike_n</text>
<text x="233.4" y="127.7">SPK_N 1[2C]</text>
<text x="155.9" y="137.3">GND</text>
<text x="215.4" y="139.8">GND</text>
<text x="54.2" y="149.6">3V3</text>
<text x="59.4" y="147.1">GND</text>
<text x="93.3" y="147.1">GND</text>
<text x="101.4" y="147.1">GND</text>
<text x="110.5" y="147.1">GND</text>
<text x="175.2" y="144.7">GND</text>
<text x="187.9" y="144.7">GND</text>
<text x="48.6" y="153.8">3V3</text>
</g>
<g font-size="1.3">
<text x="217.1" y="21.1">2</text>
<text x="219.6" y="23.8">REVISION</text>
<text x="238.2" y="23.8">DESCRIPTION</text>
<text x="259.5" y="23.8">DATE</text>
<text x="266.1" y="23.8">APPROVED</text>
<text x="262.6" y="172.2">*</text>
<text x="262.6" y="173.9">*</text>
<text x="274" y="169.1" transform="rotate(90 274 169.1)">2</text>
<text x="262.4" y="175.6">*</text>
<text x="262.6" y="177">*</text>
</g>
<g font-size="1.2">
<text x="198" y="173.1">APPROVALS</text>
<text x="210.7" y="173.1">DATE</text>
<text x="216" y="172.2">PROJECT</text>
<text x="193.2" y="175.3">ENG:</text>
<text x="193.2" y="177.7">DSN:</text>
<text x="197.7" y="176.3">*</text>
<text x="197.7" y="178.7">*</text>
<text x="215.8" y="178.6">PROJECTREVISION:</text>
<text x="233.6" y="178.4">DOCUMENTREVISION:</text>
<text x="251.4" y="178.4">DESIGN ITEM:</text>
<text x="193.2" y="180.2">CHK:</text>
<text x="193.2" y="185">BOM:</text>
<text x="196.7" y="183.2">REFERENCEDOCUMENTS</text>
<text x="197.7" y="181">*</text>
<text x="216" y="181">TITLE</text>
<text x="193.2" y="189.9">FAB DWG:</text>
<text x="193.3" y="187.4">ASSY DWG:</text>
<text x="216.8" y="187.4">SIZE</text>
<text x="220.7" y="187.4">CAGE CODE</text>
<text x="229.5" y="187.4">DWG NO.</text>
<text x="270" y="187.4">REV</text>
<text x="193.2" y="192.3">PCB DWG:</text>
<text x="215.8" y="192.3">SCALE:</text>
<text x="226.3" y="192.3">FILENAME</text>
<text x="257.9" y="192.3">SHEET</text>
<text x="267.3" y="192.3">OF</text>
</g>
<g font-size=".8">
<text x="209.5" y="22">DWG. NO.</text>
<text x="214.2" y="22">REV.</text>
<text x="216.6" y="22">SHT.</text>
<text x="275.4" y="154.9" transform="rotate(90 275.4 154.9)">DWG. NO.</text>
<text x="275.4" y="166.2" transform="rotate(90 275.4 166.2)">REV.</text>
<text x="275.4" y="168.6" transform="rotate(90 275.4 168.6)">SHT.</text>
</g>
</svg>
